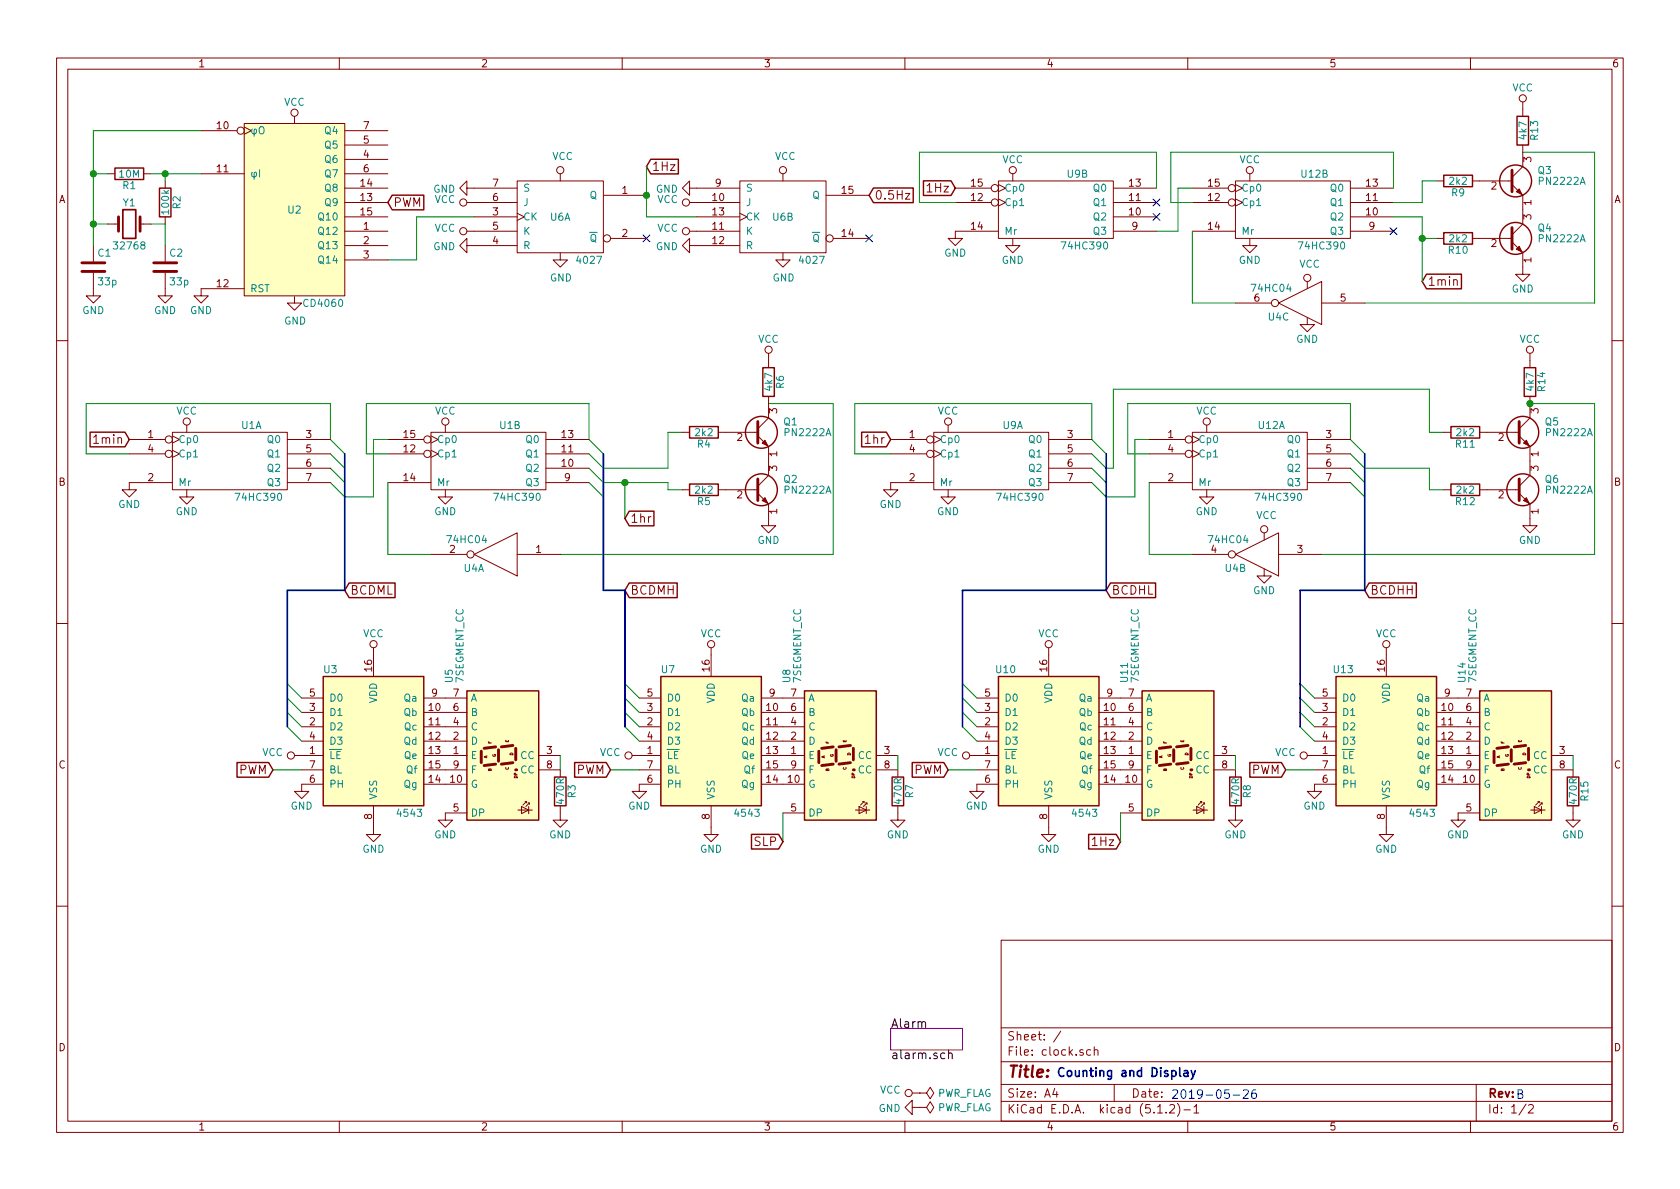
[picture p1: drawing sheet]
<svg xmlns="http://www.w3.org/2000/svg" width="297mm" height="210mm" viewBox="0 0 297 210" stroke-linecap="round" stroke-linejoin="round" font-family="sans-serif">
<g fill="none" stroke="#840000" stroke-width=".18">
<path d="M10 10.3h277v189.9h-277zM12 12.2h273v186.1h-273zM60 10.3v1.9M110 10.3v1.9M160 10.3v1.9M210 10.3v1.9M260 10.3v1.9M269.2 18v2.6M19 30.7h1.3M19 39.6h2M24.8 39.6h1.9M25.4 30.7h1.3"/>
<path d="M29.2 32v1.3M29.2 38.3v1.3M168.9 35.8h6.4M168.9 33.3h6.4M176.5 32h20.3v10.2h-20.3zM176.5 35.2l1.3 .6-1.3 .6M176.5 32.6l1.3 .7-1.3 .6M196.8 38.3h7.7M196.8 35.8h7.7M196.8 33.3h7.7M210.8 35.8h6.4M210.8 33.3h6.4"/>
<path d="M218.4 32h20.4v10.2h-20.4zM218.4 35.2l1.3 .6-1.3 .6M218.4 32.6l1.3 .7-1.3 .6M238.8 38.3h7.6M238.8 35.8h7.6M238.8 33.3h7.6M254 32h1.3M260.3 32h7M267.3 32.6l1.9 1.9v5.1l-1.9 1.9M268.6 33.9l.5 .5M269.2 25.6v3.9l-1.9 1.9M16.5 48.3v4h1.3l-1.3 1.3-1.3-1.3h1.3"/>
<path d="M16.5 43.4v2.8M29.2 48.3v4h1.3l-1.3 1.3-1.3-1.3h1.3M29.2 43.4v2.8M35.6 51v1.3h1.2l-1.2 1.3-1.3-1.3h1.3M176.5 40.9h-7.6v1.3h1.3l-1.3 1.2-1.3-1.2h1.3M196.8 40.9h7.7M210.8 40.9h7.6M218.4 53.6h6.4M226.1 53.6l7.6-3.8v7.6zM233.7 53.6h7.6M238.8 40.9h7.6M254 42.2h1.3"/>
<path d="M257 49.6l.2-.2 .4 .1 .1 1M260.3 42.2h7M267.3 42.8l1.9 1.9v3.8h1.3l-1.3 1.3-1.2-1.3h1.2M268.6 44.1l.5 .5M10 60.2h2M22.9 77.7h6.3M30.5 76.4h20.3v10.2h-20.3zM30.5 77.1l1.2 .6-1.2 .7M30.5 79.6l1.2 .7-1.2 .6M50.8 77.7h7.6M68.6 77.7h6.3M76.2 76.4h20.3v10.2h-20.3z"/>
<path d="M76.2 79.6l1.3 .7-1.3 .6M76.2 77.1l1.3 .6-1.3 .7M96.5 77.7h7.6M120.6 76.4h1.3M127 76.4h7M134 77.1l1.9 1.9v5.1l-1.9 1.9M135.3 78.4l.5 .5M135.9 62.5v2.5M135.9 70.1v3.8l-1.9 1.9M157.5 77.7h6.3M165.1 76.4h20.3v10.2h-20.3zM165.1 77.1l1.3 .6-1.3 .7"/>
<path d="M165.1 79.6l1.3 .7-1.3 .6M185.4 77.7h7.6M203.2 77.7h6.3M210.8 76.4h20.3v10.2h-20.3zM210.8 77.1l1.3 .6-1.3 .7M210.8 79.6l1.3 .7-1.3 .6M231.1 77.7h7.7M255.3 76.4h1.2M261.6 76.4h7M268.6 77.1l1.9 1.9v5.1l-1.9 1.9M269.9 78.4l.5 .5M270.5 62.5v2.5"/>
<path d="M270.5 70.1v3.8l-1.9 1.9M285 60.2h2M22.9 80.3h6.3M30.5 85.3h-7.6v1.3h1.2l-1.2 1.3-1.3-1.3h1.3M50.8 82.8h7.6M50.8 80.3h7.6M50.8 85.3h7.6M68.6 80.3h6.3M68.6 85.3h7.6M76.2 98h6.3M83.8 98l7.6-3.8v7.6zM91.4 98h7.7"/>
<path d="M96.5 82.8h7.6M96.5 80.3h7.6M96.5 85.3h7.6M120.6 86.6h1.3M127 86.6h7M134 87.2l1.9 1.9v3.9h1.3l-1.3 1.2-1.3-1.2h1.3M135.3 88.5l.5 .5M157.5 80.3h6.3M165.1 85.3h-7.6v1.3h1.2l-1.2 1.3-1.3-1.3h1.3M185.4 82.8h7.6M185.4 80.3h7.6M185.4 85.3h7.6"/>
<path d="M203.2 80.3h6.3M203.2 85.3h7.6M210.8 98h6.4M218.4 98l7.7-3.8v7.6zM226.1 98h7.6M231.1 82.8h7.7M231.1 80.3h7.7M231.1 85.3h7.7M255.3 86.6h1.2M261.6 86.6h7M268.6 87.2l1.9 1.9v3.9h1.3l-1.3 1.2-1.3-1.2h1.3M269.9 88.5l.5 .5"/>
<path d="M10 110.3h2M66 114.5v1.3M285 110.3h2M66 146.3v1.3h1.3l-1.3 1.2-1.2-1.2h1.2M10 160.2h2M177 166.3h108v32h-108zM285 160.2h2M60 198.3v1.9M110 198.3v1.9M160 198.3v1.9M177 194.8h108M177 191.8h108"/>
<path d="M177 187.8h108M177 181.8h108M186.5 192.5l-.4 1h1M186.8 193v1M187.6 182.3l-1.3 2M192.8 185.7l-.4-.1-.3 .3 .1 .6 .2 .1 .4-.1M193.5 185.7a.37 .37 0 0 1 .6 .1v.8M193.5 185.1v1.5M197 191.8v3M204.7 196.8h.8M206.2 196.7v.1M206.8 195.5l.2-.2h.4l.2 .2 .1 .3-.1 .2-.8 .8h.9"/>
<path d="M208.2 195.1a1.71 1.71 0 0 1 0 2.3M209.3 196.3h1.2M210 198.3v1.9M211.1 195.8l.4-.5v1.5M211.1 196.8h.9M260 198.3v1.9M261 191.8v6.5M269.8 195.2l-1.2 2M270.3 195.5l.2-.2h.3l.3 .5-.9 1h.9"/>
<circle cx="269.2" cy="17.4" r=".63"/>
<circle cx="175.9" cy="33.3" r=".63"/>
<circle cx="175.9" cy="35.8" r=".63"/>
<circle cx="217.8" cy="35.8" r=".63"/>
<circle cx="217.8" cy="33.3" r=".63"/>
<circle cx="225.4" cy="53.6" r=".63"/>
<circle cx="29.8" cy="77.7" r=".63"/>
<circle cx="75.6" cy="77.7" r=".63"/>
<circle cx="135.9" cy="61.8" r=".63"/>
<circle cx="164.5" cy="77.7" r=".63"/>
<circle cx="210.2" cy="77.7" r=".63"/>
<circle cx="270.5" cy="61.8" r=".63"/>
<circle cx="29.8" cy="80.3" r=".63"/>
<circle cx="75.6" cy="80.3" r=".63"/>
<circle cx="83.2" cy="98" r=".63"/>
<circle cx="164.5" cy="80.3" r=".63"/>
<circle cx="210.2" cy="80.3" r=".63"/>
<circle cx="217.8" cy="98" r=".63"/>
<circle cx="66" cy="113.9" r=".63"/>
</g>
<g fill="none" stroke="#840000" stroke-width=".25">
<path d="M20.3 29.7h5.1v2h-5.1zM28.2 33.3h2v5h-2zM115.1 28.2h4.8v2.6h-4.8l-.8-1.3zM163.3 32h4.8l.8 1.3-.8 1.3h-4.8zM255.3 31h5v2h-5zM268.2 20.6h2.1v5h-2.1zM252.2 48.5h6.2v2.6h-6.2l-.7-1.3zM255.3 41.1h5v2.1h-5zM15.9 76.4h6.2l.8 1.3-.8 1.3h-6.2zM121.9 75.4h5.1v2.1h-5.1zM134.9 65h2v5.1h-2zM152.3 76.4h4.4l.8 1.3-.8 1.3h-4.4z"/>
<path d="M256.5 75.4h5.1v2.1h-5.1zM269.5 65h2v5.1h-2zM111.3 90.4h4.3v2.6h-4.3l-.8-1.3zM121.9 85.6h5.1v2h-5.1zM256.5 85.6h5.1v2h-5.1zM82.5 122.2h12.7v22.8h-12.7z"/>
<circle cx="268" cy="32" r="2.82"/>
<circle cx="268" cy="42.2" r="2.82"/>
<circle cx="134.6" cy="76.4" r="2.82"/>
<circle cx="269.2" cy="76.4" r="2.82"/>
<circle cx="134.6" cy="86.6" r="2.82"/>
<circle cx="269.2" cy="86.6" r="2.82"/>
</g>
<g fill="none" stroke="#008400" stroke-width=".18">
<path d="M16.5 39.6h2.5M26.7 30.7h2.5v1.3M26.7 39.6h2.5v3.8M35.6 23.1h-19.1v7.6h2.5M73.7 38.3v7.7h-5.1M162.6 26.9v8.9h6.3M204.5 26.9v6.4M207 35.8h3.8M207 26.9h39.4v6.4M210.8 33.3h-2.5v7.6h-3.8M246.4 38.3h5.1v3.9h2.5M254 32h-2.5v3.8h-5.1"/>
<path d="M269.2 26.9h12.7v26.7h-40.6M210.8 40.9v12.7h7.6M68.6 77.7h-2.6v10.2h-5l-2.6-2.6M120.6 76.4h-2.5v6.4h-11.4l-2.6-2.5M135.9 71.4h11.4v26.6h-48.2M203.2 77.7h-2.5v10.2h-5.1l-2.6-2.6M255.3 76.4h-2.6v-7.6h-55.9v14h-1.2l-2.6-2.5M270.5 71.4h11.4v26.6h-48.2M22.9 80.3h-7.7v-8.9h43.2v6.3l2.6 2.6M58.4 82.8l2.6 2.5M58.4 80.3l2.6 2.5M68.6 80.3h-3.8v-8.9h39.3v6.3l2.6 2.6"/>
<path d="M68.6 85.3v12.7h7.6M104.1 82.8l2.6 2.5h3.8v6.4M104.1 85.3l2.6 2.6M118.1 85.3v1.3h2.5M157.5 80.3h-6.4v-8.9h41.9v6.3l2.6 2.6M193 82.8l2.6 2.5M203.2 85.3v12.7h7.6M203.2 80.3h-3.8v-8.9h39.4v6.3l2.5 2.6M238.8 80.3l2.5 2.5h11.4v3.8h2.6M238.8 85.3l2.5 2.6M238.8 82.8l2.5 2.5"/>
</g>
<path d="M21.7 37.1h2.3v5.1h-2.3z" fill="none" stroke="#840000" stroke-width=".3"/>
<g fill="none" stroke="#840000" stroke-width=".51">
<path d="M21 38.3v2.6M24.8 38.3v2.6M267.3 30.1v3.8M14.5 48h4M14.5 46.5h4M27.2 48h4M27.2 46.5h4M267.3 40.3v3.8M134 74.5v3.9M268.6 74.5v3.9M134 84.7v3.8M268.6 84.7v3.8"/>
<path d="M85.1 132.8v2.1M87.6 132.1l-2 .2M87.6 135.1l-2 .3M88.1 132.6v2M90.7 131.8l-2.1 .3M90.7 134.9l-2.1 .2M91.2 132.3v2.1"/>
</g>
<g fill="#008400" stroke="#008400" stroke-width=".25">
<circle cx="16.5" cy="30.7" r=".51"/>
<circle cx="16.5" cy="39.6" r=".51"/>
<circle cx="29.2" cy="30.7" r=".51"/>
<circle cx="251.5" cy="42.2" r=".51"/>
<circle cx="110.5" cy="85.3" r=".51"/>
</g>
<path d="M209.4 189.4h.6v.9M210 189.7l-.5 .1a.3 .3 0 0 0-.2 .2 .3 .3 0 0 0 .2 .3h.5M210.6 189.3l.4 1M211.3 189.3l-.5 1.4-.2 .1" fill="none" stroke="#0000c2" stroke-width=".3"/>
<path d="M218 193.6h1.2M219.8 192.8l.6-.1 .2 .1 .1 .3-.9 1.1h.9M222 192.7a.59 .59 0 0 0-.7 .6l.1 .8a.48 .48 0 0 0 .7 0l.1-.5-.2-.3h-.4l-.3 .3" fill="none" stroke="#0000c2" stroke-width=".18"/>
<g fill="#840000" stroke="#840000" stroke-width=".18">
<path d="M268.1 33.9l.5-.5 .5 1z"/>
<path d="M268.1 44.1l.5-.5 .5 1z"/>
<path d="M134.7 88.5l.6-.5 .5 1z"/>
<path d="M134.7 78.4l.6-.6 .5 1.1z"/>
<path d="M269.4 88.5l.5-.5 .5 1z"/>
<path d="M269.4 78.4l.5-.6 .5 1.1z"/>
</g>
<path d="M203.9 35.2l1.2 1.2M203.9 37.7l1.2 1.3M205.1 35.2l-1.2 1.2M205.1 37.7l-1.2 1.3M113.7 41.5l1.2 1.3M114.9 41.5l-1.2 1.3M245.8 40.3l1.2 1.2M247 40.3l-1.2 1.2" fill="none" stroke="#000084" stroke-width=".18"/>
<path d="M82.5 122.2h12.7v22.8h-12.7z" fill="#ffffc2" stroke="#ffffc2" stroke-width=".18"/>
<circle cx="91.2" cy="136.1" r=".25" fill="#840000"/>
<g fill="none" stroke="#840000" stroke-width=".18">
<path d="M125.7 114.5v5.1M53.3 138.7v1.2h1.3l-1.3 1.3-1.2-1.3h1.2M78.7 133.6h3.8M78.7 138.7h3.8M78.7 131.1h3.8M78.7 128.5h3.8M78.7 126h3.8M78.7 123.4h3.8M78.7 136.1h3.8M95.2 133.6h3.9M95.2 136.1h3.9v1.3M113 133.6h3.8"/>
<path d="M113 138.7h3.8M113 131.1h3.8M113 128.5h3.8M113 126h3.8M113 123.4h3.8M113 136.1h3.8M134.6 133.6h3.8M134.6 138.7h3.8M134.6 131.1h3.8M134.6 128.5h3.8M134.6 126h3.8M134.6 123.4h3.8"/>
<path d="M134.6 136.1h3.8M78.7 143.8h3.8M91.6 143.3h2.5M92.2 142.6l1.3 .7-1.3 .6zM92.8 141.7h.3v.3M93.1 141.7l-.6 .7M93.3 142h.3v.2M93.5 142.6v1.3M93.6 142l-.6 .6M99.1 142.5v2.5h1.2l-1.2 1.3-1.3-1.3h1.3M125.7 142.5v5.1h1.3l-1.3 1.2-1.2-1.2h1.2"/>
<circle cx="125.7" cy="113.9" r=".63"/>
</g>
<path d="M69.3 34.5h5.6v2.6h-5.6l-.7-1.3zM116.8 119.6h17.8v22.9h-17.8zM41.9 134.8h5.6l.8 1.3-.8 1.3h-5.6zM98 137.4h2.1v5.1h-2.1zM142.2 122.2h12.7v22.8h-12.7z" fill="none" stroke="#840000" stroke-width=".25"/>
<path d="M48.3 136.1h5M99.1 133.6v2.5" fill="none" stroke="#008400" stroke-width=".18"/>
<g fill="#ffffc2" stroke="#ffffc2" stroke-width=".18">
<path d="M116.8 119.6h17.8v22.9h-17.8z"/>
<path d="M142.2 122.2h12.7v22.8h-12.7z"/>
</g>
<path d="M144.8 132.8v2.1M147.3 132.1l-2 .2M147.3 135.1l-2 .3M147.8 132.6v2M150.4 131.8l-2.1 .3M150.4 134.9l-2.1 .2M150.9 132.3v2.1" fill="none" stroke="#840000" stroke-width=".51"/>
<circle cx="150.9" cy="136.1" r=".25" fill="#840000"/>
<g fill="none" stroke="#840000" stroke-width=".18">
<path d="M185.4 114.5v5.1M113 138.7v1.2h1.3l-1.3 1.3-1.2-1.3h1.2M138.4 133.6h3.8M138.4 138.7h3.8M138.4 131.1h3.8M138.4 128.5h3.8M138.4 126h3.8M138.4 123.4h3.8M138.4 136.1h3.8M154.9 133.6h3.8M154.9 136.1h3.8v1.3M172.7 133.6h3.8"/>
<path d="M172.7 138.7h3.8M172.7 131.1h3.8M172.7 128.5h3.8M172.7 126h3.8M172.7 123.4h3.8M172.7 136.1h3.8M194.3 133.6h3.8M194.3 138.7h3.8M194.3 131.1h3.8M194.3 128.5h3.8M194.3 126h3.8M194.3 123.4h3.8"/>
<path d="M194.3 136.1h3.8M138.4 143.8h3.8M151.3 143.3h2.5M151.9 142.6l1.3 .7-1.3 .6zM152.5 141.7h.3v.3M152.8 141.7l-.7 .7M153 142h.3v.2M153.2 142.6v1.3M153.3 142l-.6 .6M158.7 142.5v2.5h1.3l-1.3 1.3-1.2-1.3h1.2M185.4 142.5v5.1h1.3l-1.3 1.2-1.3-1.2h1.3"/>
<circle cx="185.4" cy="113.9" r=".63"/>
</g>
<path d="M176.5 119.6h17.8v22.9h-17.8zM101.6 134.8h5.6l.7 1.3-.7 1.3h-5.6zM157.7 137.4h2.1v5.1h-2.1zM201.9 122.2h12.7v22.8h-12.7z" fill="none" stroke="#840000" stroke-width=".25"/>
<path d="M107.9 136.1h5.1M158.7 133.6v2.5" fill="none" stroke="#008400" stroke-width=".18"/>
<g fill="#ffffc2" stroke="#ffffc2" stroke-width=".18">
<path d="M176.5 119.6h17.8v22.9h-17.8z"/>
<path d="M201.9 122.2h12.7v22.8h-12.7z"/>
</g>
<path d="M204.5 132.8v2.1M207 132.1l-2 .2M207 135.1l-2 .3M207.5 132.6v2M210.1 131.8l-2.1 .3M210.1 134.9l-2.1 .2M210.6 132.3v2.1" fill="none" stroke="#840000" stroke-width=".51"/>
<circle cx="210.6" cy="136.1" r=".25" fill="#840000"/>
<g fill="none" stroke="#840000" stroke-width=".18">
<path d="M245.1 114.5v5.1M172.7 138.7v1.2h1.3l-1.3 1.3-1.3-1.3h1.3M198.1 133.6h3.8M198.1 138.7h3.8M198.1 131.1h3.8M198.1 128.5h3.8M198.1 126h3.8M198.1 123.4h3.8M198.1 136.1h3.8M214.6 133.6h3.8M214.6 136.1h3.8v1.3M232.4 133.6h3.8"/>
<path d="M232.4 138.7h3.8M232.4 131.1h3.8M232.4 128.5h3.8M232.4 126h3.8M232.4 123.4h3.8M232.4 136.1h3.8M254 133.6h3.8M254 138.7h3.8M254 131.1h3.8M254 128.5h3.8M254 126h3.8M254 123.4h3.8"/>
<path d="M254 136.1h3.8M198.1 143.8h3.8M210.9 143.3h2.6M211.6 142.6l1.3 .7-1.3 .6zM212.2 141.7h.3v.3M212.5 141.7l-.7 .7M212.7 142h.3v.2M212.9 142.6v1.3M213 142l-.7 .6M218.4 142.5v2.5h1.3l-1.3 1.3-1.2-1.3h1.2M245.1 142.5v5.1h1.3l-1.3 1.2-1.3-1.2h1.3"/>
<circle cx="245.1" cy="113.9" r=".63"/>
</g>
<path d="M236.2 119.6h17.8v22.9h-17.8zM161.3 134.8h5.6l.7 1.3-.7 1.3h-5.6zM217.4 137.4h2.1v5.1h-2.1zM261.6 122.2h12.7v22.8h-12.7z" fill="none" stroke="#840000" stroke-width=".25"/>
<path d="M167.6 136.1h5.1M218.4 133.6v2.5" fill="none" stroke="#008400" stroke-width=".18"/>
<g fill="#ffffc2" stroke="#ffffc2" stroke-width=".18">
<path d="M236.2 119.6h17.8v22.9h-17.8z"/>
<path d="M261.6 122.2h12.7v22.8h-12.7z"/>
</g>
<path d="M264.2 132.8v2.1M266.7 132.1l-2 .2M266.7 135.1l-2 .3M267.2 132.6v2M269.7 131.8l-2 .3M269.7 134.9l-2 .2M270.3 132.3v2.1" fill="none" stroke="#840000" stroke-width=".51"/>
<circle cx="270.3" cy="136.1" r=".25" fill="#840000"/>
<g fill="none" stroke="#840000" stroke-width=".18">
<path d="M35.6 23.1h6.3M35.6 30.7h7.6M43.2 21.8h17.8v30.5h-17.8zM43.2 22.5l1.2 .6-1.2 .6M52.1 20.6v1.2M61 23.1h7.6M61 30.7h7.6M61 35.8h7.6M61 33.3h7.6M61 38.3h7.6M61 28.2h7.6M61 25.6h7.6"/>
<path d="M82.5 33.3v-1.3l-1.2 1.3 1.2 1.2v-1.2h8.9M82.5 35.8h8.9M83.8 38.3h7.6M91.4 32h15.3v12.7h-15.3zM91.4 37.7l1.3 .6-1.3 .7M99.1 30.7v1.3M106.7 34.5h7.6M121.9 33.3v-1.3l-1.3 1.3 1.3 1.2v-1.2h8.9M121.9 35.8h8.9M123.2 38.3h7.6M130.8 32h15.2v12.7h-15.2zM130.8 37.7l1.3 .6-1.3 .7"/>
<path d="M138.4 30.7v1.3M146 34.5h7.7M160.1 34.2h.8l-.8 1h.8M179.1 30.7v1.3M221 30.7v1.3M35.6 51h7.6M52.1 52.3v1.3h1.2l-1.2 1.3-1.3-1.3h1.3M61 40.9h7.6M61 43.4h7.6M61 46h7.6M82.5 43.4v-1.2l-1.2 1.2 1.2 1.3v-1.3h8.9M82.5 40.9h8.9"/>
<path d="M99.1 44.7v1.3h1.2l-1.2 1.2-1.3-1.2h1.3M107.9 42.2h6.4M121.9 43.4v-1.2l-1.3 1.2 1.3 1.3v-1.3h8.9M121.9 40.9h8.9M138.4 44.7v1.3h1.3l-1.3 1.2-1.2-1.2h1.2M147.3 42.2h6.4M179.1 42.2v1.2h1.2l-1.2 1.3-1.3-1.3h1.3M221 42.2v1.2h1.2l-1.2 1.3-1.3-1.3h1.3M231.1 56.1v1.3h1.3l-1.3 1.3-1.2-1.3h1.2M231.1 49.8v1.2M33 75.2v1.2M78.7 75.2v1.2"/>
<path d="M167.6 75.2v1.2M213.4 75.2v1.2M33 86.6v1.3h1.3l-1.3 1.2-1.3-1.2h1.3M78.7 86.6v1.3h1.3l-1.3 1.2-1.2-1.2h1.2M167.6 86.6v1.3h1.3l-1.3 1.2-1.2-1.2h1.2M213.4 86.6v1.3h1.2l-1.2 1.2-1.3-1.2h1.3M223.5 94.2v1.3M66 115.8v3.8M223.5 100.6v1.2h1.3l-1.3 1.3-1.3-1.3h1.3M52.1 133.6h5M53.3 138.7h3.8M53.3 131.1h3.8"/>
<path d="M53.3 128.5h3.8M53.3 126h3.8M53.3 123.4h3.8M53.3 136.1h3.8M74.9 133.6h3.8M74.9 138.7h3.8M74.9 131.1h3.8M74.9 128.5h3.8M74.9 126h3.8M74.9 123.4h3.8M74.9 136.1h3.8M111.8 133.6h1.2"/>
<path d="M171.4 133.6h1.3M231.1 133.6h1.3M232.4 138.7v1.2h1.3l-1.3 1.3-1.3-1.3h1.3M257.8 133.6h3.8M257.8 138.7h3.8M257.8 131.1h3.8M257.8 128.5h3.8M257.8 126h3.8M257.8 123.4h3.8M257.8 136.1h3.8M274.3 133.6h3.8M274.3 136.1h3.8v1.3"/>
<path d="M66 142.5v3.8M78.7 143.8v1.2h1.3l-1.3 1.3-1.2-1.3h1.2M261.6 143.8h-3.8v1.2h1.3l-1.3 1.3-1.3-1.3h1.3M270.6 143.3h2.6M271.3 142.6l1.2 .7-1.2 .6zM271.9 141.7h.3v.3M272.2 141.7l-.7 .7M272.4 142h.3v.2M272.5 142.6v1.3M272.7 142l-.7 .6M278.1 142.5v2.5h1.3l-1.3 1.3-1.2-1.3h1.2M161.3 195.8v-1.2l-1.3 1.2 1.3 1.3v-1.3h1.3"/>
<path d="M161.3 193.3h1.3M162.6 193.3h1.2l.7-1 .6 1-.6 1-.7-1M162.6 193.3h.1M162.6 195.8h1.2l.7-1 .6 1-.6 1-.7-1M162.6 195.8h.1"/>
<circle cx="52.1" cy="19.9" r=".63"/>
<circle cx="42.5" cy="23.1" r=".63"/>
<circle cx="81.9" cy="35.8" r=".63"/>
<circle cx="99.1" cy="30.1" r=".63"/>
<circle cx="121.3" cy="35.8" r=".63"/>
<circle cx="138.4" cy="30.1" r=".63"/>
<circle cx="179.1" cy="30.1" r=".63"/>
<circle cx="221" cy="30.1" r=".63"/>
<circle cx="81.9" cy="40.9" r=".63"/>
<circle cx="107.3" cy="42.2" r=".63"/>
<circle cx="121.3" cy="40.9" r=".63"/>
<circle cx="146.7" cy="42.2" r=".63"/>
<circle cx="231.1" cy="49.1" r=".63"/>
<circle cx="33" cy="74.5" r=".63"/>
<circle cx="78.7" cy="74.5" r=".63"/>
<circle cx="167.6" cy="74.5" r=".63"/>
<circle cx="213.4" cy="74.5" r=".63"/>
<circle cx="223.5" cy="93.6" r=".63"/>
<circle cx="51.4" cy="133.6" r=".63"/>
<circle cx="111.1" cy="133.6" r=".63"/>
<circle cx="170.8" cy="133.6" r=".63"/>
<circle cx="230.5" cy="133.6" r=".63"/>
<circle cx="160.7" cy="193.3" r=".63"/>
</g>
<path d="M154.4 33.2h7.1v2.6h-7.1l-.7-1.3zM57.1 119.6h17.8v22.9h-17.8zM61.7 103.1h8.1v2.6h-8.1l-.7-1.3zM111.3 103.1h8.4v2.6h-8.4l-.8-1.3zM196.3 103.1h8v2.6h-8l-.7-1.3zM242.1 103.1h8.3v2.6h-8.3l-.8-1.3zM221 134.8h5.6l.7 1.3-.7 1.3h-5.6zM277.1 137.4h2v5.1h-2zM132.9 147.5h4.8l.7 1.3-.7 1.3h-4.8zM192.5 147.5h4.9l.7 1.3-.7 1.3h-4.9z" fill="none" stroke="#840000" stroke-width=".25"/>
<g fill="none" stroke="#008400" stroke-width=".18">
<path d="M16.5 30.7v12.7M29.2 30.7h6.4M73.7 38.3h10.1M114.3 29.5v8.8h8.9M162.6 26.9h41.9M207 26.9v8.9M251.5 42.2v7.6M110.5 85.3h7.6M50.8 128.5l2.5 2.6M50.8 126l2.5 2.5M50.8 123.4l2.5 2.6M50.8 120.9l2.5 2.5"/>
<path d="M110.5 128.5l2.5 2.6M110.5 126l2.5 2.5M110.5 123.4l2.5 2.6M110.5 120.9l2.5 2.5M170.2 128.5l2.5 2.6M170.2 126l2.5 2.5M170.2 123.4l2.5 2.6M170.2 120.9l2.5 2.5M227.3 136.1h5.1M229.9 128.5l2.5 2.6M229.9 126l2.5 2.5M229.9 123.4l2.5 2.6"/>
<path d="M229.9 120.9l2.5 2.5M278.1 133.6v2.5M138.4 143.8v5M198.1 143.8v5"/>
</g>
<g fill="#ffffc2" stroke="#ffffc2" stroke-width=".18">
<path d="M57.1 119.6h17.8v22.9h-17.8z"/>
<path d="M43.2 21.8h17.8v30.5h-17.8z"/>
</g>
<path d="M61 80.3v24.1h-10.2v24.1M106.7 80.3v24.1h3.8v24.1M195.6 80.3v24.1h-25.4v24.1M241.3 80.3v24.1h-11.4v24.1" fill="none" stroke="#000084" stroke-width=".3"/>
<path d="M157.5 181.9h12.7v3.8h-12.7z" fill="none" stroke="#840084" stroke-width=".18"/>
<path d="M163 180.9l.2-.2h.4l.1 1M167.7 186.3l.2-.1 .4 .1 .1 .9M167.7 185.7v1.5" fill="none" stroke="#000" stroke-width=".18"/>
<path d="M44.6 30.4l-.1 .6a.43 .43 0 0 0 .4 .3 .43 .43 0 0 0 .4-.3v-.5h-.3l-.1 1.2M45.9 22.6l.2-.2a.45 .45 0 0 1 .6 .4v.4l-.2 .4h-.5a.92 .92 0 0 1-.1-1zM45.9 30v1.3" fill="none" stroke="#008484" stroke-width=".18"/>
<path d="M153.1 41.5l1.2 1.3M154.3 41.5l-1.2 1.3" fill="none" stroke="#000084" stroke-width=".18"/>
<g fill="#008400" stroke="#008400" stroke-width=".25">
<circle cx="114.3" cy="34.5" r=".51"/>
<circle cx="270.5" cy="71.4" r=".51"/>
</g>
<text font-size="2.8" fill="#840000" x="178" y="190.5">Title:</text>
<g font-size="2.1" fill="#840000">
<text x="115.2" y="30.2">1Hz</text>
<text x="154.6" y="35.3">0.5Hz</text>
<text x="164.2" y="34">1Hz</text>
<text x="69.5" y="36.6">PWM</text>
<text x="252.4" y="50.5">1min</text>
<text x="17" y="78.5">1min</text>
<text x="153.3" y="78.5">1hr</text>
<text x="111.4" y="92.5">1hr</text>
<text x="61.9" y="105.2">BCDML</text>
<text x="111.4" y="105.2">BCDMH</text>
<text x="196.5" y="105.2">BCDHL</text>
<text x="242.2" y="105.2">BCDHH</text>
<text x="42.2" y="136.9">PWM</text>
<text x="101.9" y="136.9">PWM</text>
<text x="161.5" y="136.9">PWM</text>
<text x="221.2" y="136.9">PWM</text>
<text x="133.4" y="149.6">SLP</text>
<text x="193.4" y="149.6">1Hz</text>
<text x="178" y="184">Sheet: /</text>
<text x="178" y="186.7">File: clock.sch</text>
<text x="178" y="196.9">KiCad E.D.A. kicad (5.1.2)-1</text>
<text x="178" y="194.1">Size: A4</text>
<text x="200" y="194.1">Date:</text>
<text x="263" y="196.9">Id: 1/2</text>
</g>
<g font-size="2.1">
<text x="157.5" y="181.8">Alarm</text>
<text x="157.5" y="187.3">alarm.sch</text>
</g>
<g font-size="2.1" fill="#0000c2">
<text x="186.7" y="190.4">Counting and Display</text>
<text x="207" y="194.3">2019-05-26</text>
<text x="263" y="194.1">Rev: B</text>
</g>
<g font-size="1.8" fill="#840000">
<text x="35" y="11.9">1</text>
<text x="85" y="11.9">2</text>
<text x="135" y="11.9">3</text>
<text x="185" y="11.9">4</text>
<text x="235" y="11.9">5</text>
<text x="285" y="11.9">6</text>
<text x="38.4" y="22.9">10</text>
<text x="64.3" y="22.9">7</text>
<text x="64.3" y="27.9">4</text>
<text x="64.3" y="25.4">5</text>
<text x="270.8" y="28.7" transform="rotate(-90 270.8 28.7)">3</text>
<text x="10.4" y="35.9">A</text>
<text x="38.4" y="30.5">11</text>
<text x="63.8" y="35.6">13</text>
<text x="63.8" y="33">14</text>
<text x="64.3" y="30.5">6</text>
<text x="87.1" y="35.6">6</text>
<text x="87.1" y="33">7</text>
<text x="110" y="34.3">1</text>
<text x="126" y="35.6">10</text>
<text x="126.5" y="33">9</text>
<text x="148.9" y="34.3">15</text>
<text x="171.8" y="35.6">12</text>
<text x="171.8" y="33">15</text>
<text x="199.7" y="35.6">11</text>
<text x="199.7" y="33">13</text>
<text x="213.7" y="35.6">12</text>
<text x="213.7" y="33">15</text>
<text x="241.6" y="35.6">11</text>
<text x="241.6" y="33">13</text>
<text x="263.7" y="33.5">2</text>
<text x="285.4" y="35.9">A</text>
<text x="63.8" y="38.1">15</text>
<text x="64.3" y="40.6">1</text>
<text x="87.1" y="38.1">3</text>
<text x="87.1" y="40.6">5</text>
<text x="110" y="41.9">2</text>
<text x="126" y="40.6">11</text>
<text x="126" y="38.1">13</text>
<text x="148.9" y="41.9">14</text>
<text x="171.8" y="40.6">14</text>
<text x="199.7" y="38.1">10</text>
<text x="200.2" y="40.6">9</text>
<text x="213.7" y="40.6">14</text>
<text x="241.6" y="38.1">10</text>
<text x="242.1" y="40.6">9</text>
<text x="270.8" y="38.8" transform="rotate(-90 270.8 38.8)">3</text>
<text x="270.8" y="36.3" transform="rotate(-90 270.8 36.3)">1</text>
<text x="64.3" y="43.2">2</text>
<text x="64.3" y="45.7">3</text>
<text x="87.1" y="43.2">4</text>
<text x="126" y="43.2">12</text>
<text x="263.7" y="43.7">2</text>
<text x="270.8" y="46.5" transform="rotate(-90 270.8 46.5)">1</text>
<text x="38.4" y="50.8">12</text>
<text x="221.8" y="53.3">6</text>
<text x="237" y="53.3">5</text>
<text x="26.2" y="77.5">1</text>
<text x="54.1" y="77.5">3</text>
<text x="71.4" y="77.5">15</text>
<text x="99.4" y="77.5">13</text>
<text x="130.3" y="78">2</text>
<text x="137.4" y="73.1" transform="rotate(-90 137.4 73.1)">3</text>
<text x="160.8" y="77.5">1</text>
<text x="188.7" y="77.5">3</text>
<text x="206.5" y="77.5">1</text>
<text x="234.5" y="77.5">3</text>
<text x="264.9" y="78">2</text>
<text x="272" y="73.1" transform="rotate(-90 272 73.1)">3</text>
<text x="26.2" y="80">4</text>
<text x="54.1" y="80">5</text>
<text x="54.1" y="82.5">6</text>
<text x="71.4" y="80">12</text>
<text x="99.4" y="82.5">10</text>
<text x="99.4" y="80">11</text>
<text x="137.4" y="83.3" transform="rotate(-90 137.4 83.3)">3</text>
<text x="137.4" y="80.7" transform="rotate(-90 137.4 80.7)">1</text>
<text x="160.8" y="80">4</text>
<text x="188.7" y="80">5</text>
<text x="188.7" y="82.5">6</text>
<text x="206.5" y="80">4</text>
<text x="234.5" y="80">5</text>
<text x="234.5" y="82.5">6</text>
<text x="272" y="83.3" transform="rotate(-90 272 83.3)">3</text>
<text x="272" y="80.7" transform="rotate(-90 272 80.7)">1</text>
<text x="10.4" y="85.9">B</text>
<text x="26.2" y="85.1">2</text>
<text x="54.1" y="85.1">7</text>
<text x="71.4" y="85.1">14</text>
<text x="99.8" y="85.1">9</text>
<text x="130.3" y="88.1">2</text>
<text x="160.8" y="85.1">2</text>
<text x="188.7" y="85.1">7</text>
<text x="206.5" y="85.1">2</text>
<text x="234.5" y="85.1">7</text>
<text x="264.9" y="88.1">2</text>
<text x="285.4" y="85.9">B</text>
<text x="137.4" y="90.9" transform="rotate(-90 137.4 90.9)">1</text>
<text x="272" y="90.9" transform="rotate(-90 272 90.9)">1</text>
<text x="79.5" y="97.8">2</text>
<text x="94.8" y="97.8">1</text>
<text x="214.1" y="97.8">4</text>
<text x="229.4" y="97.8">3</text>
<text x="65.8" y="118.7" transform="rotate(-90 65.8 118.7)">16</text>
<text x="125.5" y="118.7" transform="rotate(-90 125.5 118.7)">16</text>
<text x="185.2" y="118.7" transform="rotate(-90 185.2 118.7)">16</text>
<text x="244.9" y="118.7" transform="rotate(-90 244.9 118.7)">16</text>
<text x="54.8" y="125.7">3</text>
<text x="54.8" y="123.2">5</text>
<text x="75.9" y="125.7">10</text>
<text x="76.4" y="123.2">9</text>
<text x="80.2" y="125.7">6</text>
<text x="80.2" y="123.2">7</text>
<text x="114.5" y="125.7">3</text>
<text x="114.5" y="123.2">5</text>
<text x="135.6" y="125.7">10</text>
<text x="136" y="123.2">9</text>
<text x="139.9" y="125.7">6</text>
<text x="139.9" y="123.2">7</text>
<text x="174.1" y="125.7">3</text>
<text x="174.1" y="123.2">5</text>
<text x="195.2" y="125.7">10</text>
<text x="195.7" y="123.2">9</text>
<text x="199.5" y="125.7">6</text>
<text x="199.5" y="123.2">7</text>
<text x="233.8" y="125.7">3</text>
<text x="233.8" y="123.2">5</text>
<text x="254.9" y="125.7">10</text>
<text x="255.4" y="123.2">9</text>
<text x="259.2" y="125.7">6</text>
<text x="259.2" y="123.2">7</text>
<text x="54.8" y="128.3">2</text>
<text x="54.8" y="130.8">4</text>
<text x="75.9" y="128.3">11</text>
<text x="75.9" y="130.8">12</text>
<text x="80.2" y="130.8">2</text>
<text x="80.2" y="128.3">4</text>
<text x="114.5" y="128.3">2</text>
<text x="114.5" y="130.8">4</text>
<text x="135.6" y="128.3">11</text>
<text x="135.6" y="130.8">12</text>
<text x="139.9" y="130.8">2</text>
<text x="139.9" y="128.3">4</text>
<text x="174.1" y="128.3">2</text>
<text x="174.1" y="130.8">4</text>
<text x="195.2" y="128.3">11</text>
<text x="195.2" y="130.8">12</text>
<text x="199.5" y="130.8">2</text>
<text x="199.5" y="128.3">4</text>
<text x="233.8" y="128.3">2</text>
<text x="233.8" y="130.8">4</text>
<text x="254.9" y="128.3">11</text>
<text x="254.9" y="130.8">12</text>
<text x="259.2" y="130.8">2</text>
<text x="259.2" y="128.3">4</text>
<text x="10.4" y="135.9">C</text>
<text x="54.8" y="133.3">1</text>
<text x="54.8" y="135.9">7</text>
<text x="75.9" y="133.3">13</text>
<text x="75.9" y="135.9">15</text>
<text x="80.2" y="133.3">1</text>
<text x="80.2" y="135.9">9</text>
<text x="96.7" y="133.3">3</text>
<text x="96.7" y="135.9">8</text>
<text x="114.5" y="133.3">1</text>
<text x="114.5" y="135.9">7</text>
<text x="135.6" y="133.3">13</text>
<text x="135.6" y="135.9">15</text>
<text x="139.9" y="133.3">1</text>
<text x="139.9" y="135.9">9</text>
<text x="156.4" y="133.3">3</text>
<text x="156.4" y="135.9">8</text>
<text x="174.1" y="133.3">1</text>
<text x="174.1" y="135.9">7</text>
<text x="195.2" y="133.3">13</text>
<text x="195.2" y="135.9">15</text>
<text x="199.5" y="133.3">1</text>
<text x="199.5" y="135.9">9</text>
<text x="216.1" y="133.3">3</text>
<text x="216.1" y="135.9">8</text>
<text x="233.8" y="133.3">1</text>
<text x="233.8" y="135.9">7</text>
<text x="254.9" y="133.3">13</text>
<text x="254.9" y="135.9">15</text>
<text x="259.2" y="133.3">1</text>
<text x="259.2" y="135.9">9</text>
<text x="275.7" y="133.3">3</text>
<text x="275.7" y="135.9">8</text>
<text x="285.4" y="135.9">C</text>
<text x="54.8" y="138.4">6</text>
<text x="75.9" y="138.4">14</text>
<text x="79.7" y="138.4">10</text>
<text x="80.2" y="143.5">5</text>
<text x="114.5" y="138.4">6</text>
<text x="135.6" y="138.4">14</text>
<text x="139.4" y="138.4">10</text>
<text x="139.9" y="143.5">5</text>
<text x="174.1" y="138.4">6</text>
<text x="195.2" y="138.4">14</text>
<text x="199.1" y="138.4">10</text>
<text x="199.5" y="143.5">5</text>
<text x="233.8" y="138.4">6</text>
<text x="254.9" y="138.4">14</text>
<text x="258.7" y="138.4">10</text>
<text x="259.2" y="143.5">5</text>
<text x="65.8" y="144.9" transform="rotate(-90 65.8 144.9)">8</text>
<text x="125.5" y="144.9" transform="rotate(-90 125.5 144.9)">8</text>
<text x="185.2" y="144.9" transform="rotate(-90 185.2 144.9)">8</text>
<text x="244.9" y="144.9" transform="rotate(-90 244.9 144.9)">8</text>
<text x="10.4" y="185.9">D</text>
<text x="285.4" y="185.9">D</text>
<text x="35" y="199.9">1</text>
<text x="85" y="199.9">2</text>
<text x="135" y="199.9">3</text>
<text x="185" y="199.9">4</text>
<text x="235" y="199.9">5</text>
<text x="285" y="199.9">6</text>
</g>
<g font-size="1.8" fill="#008484">
<text x="267.4" y="16.2">VCC</text>
<text x="44.2" y="23.7">O</text>
<text x="50.2" y="18.7">VCC</text>
<text x="57.6" y="23.7">Q4</text>
<text x="57.6" y="28.8">Q6</text>
<text x="57.6" y="26.3">Q5</text>
<text x="97.6" y="28.3">VCC</text>
<text x="137" y="28.3">VCC</text>
<text x="177.2" y="28.9">VCC</text>
<text x="219.1" y="28.9">VCC</text>
<text x="269.9" y="24.6" transform="rotate(-90 269.9 24.6)">4k7</text>
<text x="272" y="24.7" transform="rotate(-90 272 24.7)">R13</text>
<text x="21.2" y="31.4">10M</text>
<text x="21.7" y="33.4">R1</text>
<text x="57.6" y="33.9">Q8</text>
<text x="57.6" y="31.4">Q7</text>
<text x="76.6" y="34.1">GND</text>
<text x="76.8" y="35.9">VCC</text>
<text x="92.5" y="33.9">S</text>
<text x="104.3" y="35.2">Q</text>
<text x="116" y="34.1">GND</text>
<text x="116.2" y="35.9">VCC</text>
<text x="131.8" y="33.9">S</text>
<text x="143.7" y="35.2">Q</text>
<text x="177.5" y="33.9">Cp0</text>
<text x="188.7" y="31.4">U9B</text>
<text x="193.5" y="33.9">Q0</text>
<text x="219.5" y="33.9">Cp0</text>
<text x="230.1" y="31.4">U12B</text>
<text x="235.4" y="33.9">Q0</text>
<text x="256.3" y="32.7">2k2</text>
<text x="256.7" y="34.7">R9</text>
<text x="272" y="30.8">Q3</text>
<text x="272.3" y="32.7">PN2222A</text>
<text x="21.8" y="36.5">Y1</text>
<text x="29.9" y="37.7" transform="rotate(-90 29.9 37.7)">100k</text>
<text x="31.9" y="36.9" transform="rotate(-90 31.9 36.9)">R2</text>
<text x="51" y="37.8">U2</text>
<text x="56.6" y="41.5">Q12</text>
<text x="56.6" y="39">Q10</text>
<text x="57.6" y="36.4">Q9</text>
<text x="76.8" y="41">VCC</text>
<text x="92.5" y="39">CK</text>
<text x="92.5" y="41.5">K</text>
<text x="92.5" y="36.4">J</text>
<text x="97.3" y="39">U6A</text>
<text x="116.2" y="41">VCC</text>
<text x="131.8" y="36.4">J</text>
<text x="131.8" y="41.5">K</text>
<text x="131.8" y="39">CK</text>
<text x="136.7" y="39">U6B</text>
<text x="177.5" y="36.4">Cp1</text>
<text x="177.5" y="41.5">Mr</text>
<text x="193.5" y="39">Q2</text>
<text x="193.5" y="36.4">Q1</text>
<text x="193.5" y="41.5">Q3</text>
<text x="219.5" y="36.4">Cp1</text>
<text x="219.5" y="41.5">Mr</text>
<text x="235.4" y="39">Q2</text>
<text x="235.4" y="36.4">Q1</text>
<text x="235.4" y="41.5">Q3</text>
<text x="272" y="40.9">Q4</text>
<text x="17.3" y="45.4">C1</text>
<text x="20.4" y="44.1">32768</text>
<text x="30" y="45.4">C2</text>
<text x="56.6" y="44.1">Q13</text>
<text x="56.6" y="46.6">Q14</text>
<text x="76.6" y="44.2">GND</text>
<text x="92.5" y="44.1">R</text>
<text x="102.2" y="46.7">4027</text>
<text x="104.3" y="42.8">Q</text>
<text x="116" y="44.2">GND</text>
<text x="131.8" y="44.1">R</text>
<text x="141.6" y="46.7">4027</text>
<text x="143.7" y="42.8">Q</text>
<text x="167" y="45.4">GND</text>
<text x="177.1" y="46.7">GND</text>
<text x="188" y="44.1">74HC390</text>
<text x="219" y="46.7">GND</text>
<text x="229.7" y="47.3">VCC</text>
<text x="229.9" y="44.1">74HC390</text>
<text x="256.2" y="44.9">R10</text>
<text x="256.3" y="42.8">2k2</text>
<text x="272.3" y="42.8">PN2222A</text>
<text x="17.5" y="50.5">33p</text>
<text x="30.2" y="50.5">33p</text>
<text x="44.2" y="51.7">RST</text>
<text x="97.2" y="49.8">GND</text>
<text x="136.6" y="49.8">GND</text>
<text x="221.5" y="51.6">74HC04</text>
<text x="267.3" y="51.7">GND</text>
<text x="14.6" y="55.5">GND</text>
<text x="27.3" y="55.5">GND</text>
<text x="33.6" y="55.5">GND</text>
<text x="50.2" y="57.4">GND</text>
<text x="53.9" y="54.3">CD4060</text>
<text x="224.3" y="56.7">U4C</text>
<text x="134" y="60.6">VCC</text>
<text x="229.2" y="60.6">GND</text>
<text x="268.7" y="60.6">VCC</text>
<text x="136.6" y="69" transform="rotate(-90 136.6 69)">4k7</text>
<text x="138.6" y="68.7" transform="rotate(-90 138.6 68.7)">R6</text>
<text x="271.2" y="69" transform="rotate(-90 271.2 69)">4k7</text>
<text x="273.2" y="69.2" transform="rotate(-90 273.2 69.2)">R14</text>
<text x="31.2" y="73.3">VCC</text>
<text x="42.7" y="75.9">U1A</text>
<text x="76.9" y="73.3">VCC</text>
<text x="88.4" y="75.9">U1B</text>
<text x="123" y="77.1">2k2</text>
<text x="138.6" y="75.2">Q1</text>
<text x="138.9" y="77.1">PN2222A</text>
<text x="165.8" y="73.3">VCC</text>
<text x="177.3" y="75.9">U9A</text>
<text x="211.5" y="73.3">VCC</text>
<text x="222.5" y="75.9">U12A</text>
<text x="257.6" y="77.1">2k2</text>
<text x="273.2" y="75.2">Q5</text>
<text x="273.6" y="77.1">PN2222A</text>
<text x="31.5" y="78.4">Cp0</text>
<text x="31.5" y="80.9">Cp1</text>
<text x="47.4" y="78.4">Q0</text>
<text x="47.4" y="80.9">Q1</text>
<text x="47.4" y="83.4">Q2</text>
<text x="77.2" y="80.9">Cp1</text>
<text x="77.2" y="78.4">Cp0</text>
<text x="93.1" y="83.4">Q2</text>
<text x="93.1" y="80.9">Q1</text>
<text x="93.1" y="78.4">Q0</text>
<text x="123.3" y="79.2">R4</text>
<text x="166.1" y="78.4">Cp0</text>
<text x="166.1" y="80.9">Cp1</text>
<text x="182" y="78.4">Q0</text>
<text x="182" y="80.9">Q1</text>
<text x="182" y="83.4">Q2</text>
<text x="211.8" y="78.4">Cp0</text>
<text x="211.8" y="80.9">Cp1</text>
<text x="227.8" y="78.4">Q0</text>
<text x="227.8" y="80.9">Q1</text>
<text x="227.8" y="83.4">Q2</text>
<text x="257.5" y="79.2">R11</text>
<text x="20.9" y="89.8">GND</text>
<text x="31.5" y="86">Mr</text>
<text x="42" y="88.6">74HC390</text>
<text x="47.4" y="86">Q3</text>
<text x="77.2" y="86">Mr</text>
<text x="87.7" y="88.6">74HC390</text>
<text x="93.1" y="86">Q3</text>
<text x="123" y="87.3">2k2</text>
<text x="123.3" y="89.3">R5</text>
<text x="138.6" y="85.4">Q2</text>
<text x="138.9" y="87.3">PN2222A</text>
<text x="155.5" y="89.8">GND</text>
<text x="166.1" y="86">Mr</text>
<text x="176.6" y="88.6">74HC390</text>
<text x="182" y="86">Q3</text>
<text x="211.8" y="86">Mr</text>
<text x="222.3" y="88.6">74HC390</text>
<text x="227.8" y="86">Q3</text>
<text x="257.5" y="89.3">R12</text>
<text x="257.6" y="87.3">2k2</text>
<text x="273.2" y="85.4">Q6</text>
<text x="273.6" y="87.3">PN2222A</text>
<text x="31.1" y="91.1">GND</text>
<text x="76.8" y="91.1">GND</text>
<text x="165.7" y="91.1">GND</text>
<text x="211.4" y="91.1">GND</text>
<text x="222.1" y="91.8">VCC</text>
<text x="79.3" y="96.1">74HC04</text>
<text x="82" y="101.1">U4A</text>
<text x="133.9" y="96.2">GND</text>
<text x="213.9" y="96.1">74HC04</text>
<text x="216.7" y="101.1">U4B</text>
<text x="268.6" y="96.2">GND</text>
<text x="221.6" y="105.1">GND</text>
<text x="64.2" y="112.7">VCC</text>
<text x="123.9" y="112.7">VCC</text>
<text x="183.6" y="112.7">VCC</text>
<text x="243.3" y="112.7">VCC</text>
<text x="57.3" y="119">U3</text>
<text x="117" y="119">U7</text>
<text x="176.2" y="119">U10</text>
<text x="235.9" y="119">U13</text>
<text x="58.2" y="124.1">D0</text>
<text x="66.7" y="124.4" transform="rotate(-90 66.7 124.4)">VDD</text>
<text x="71.6" y="124.1">Qa</text>
<text x="80.1" y="120.7" transform="rotate(-90 80.1 120.7)">U5</text>
<text x="82" y="120.8" transform="rotate(-90 82 120.8)">7SEGMENT_CC</text>
<text x="83.2" y="124.1">A</text>
<text x="117.9" y="124.1">D0</text>
<text x="126.4" y="124.4" transform="rotate(-90 126.4 124.4)">VDD</text>
<text x="131.2" y="124.1">Qa</text>
<text x="139.8" y="120.7" transform="rotate(-90 139.8 120.7)">U8</text>
<text x="141.7" y="120.8" transform="rotate(-90 141.7 120.8)">7SEGMENT_CC</text>
<text x="142.9" y="124.1">A</text>
<text x="177.5" y="124.1">D0</text>
<text x="186.1" y="124.4" transform="rotate(-90 186.1 124.4)">VDD</text>
<text x="190.9" y="124.1">Qa</text>
<text x="199.4" y="120.6" transform="rotate(-90 199.4 120.6)">U11</text>
<text x="201.3" y="120.8" transform="rotate(-90 201.3 120.8)">7SEGMENT_CC</text>
<text x="202.6" y="124.1">A</text>
<text x="237.2" y="124.1">D0</text>
<text x="245.7" y="124.4" transform="rotate(-90 245.7 124.4)">VDD</text>
<text x="250.6" y="124.1">Qa</text>
<text x="259.1" y="120.6" transform="rotate(-90 259.1 120.6)">U14</text>
<text x="261" y="120.8" transform="rotate(-90 261 120.8)">7SEGMENT_CC</text>
<text x="262.3" y="124.1">A</text>
<text x="58.2" y="129.2">D2</text>
<text x="58.2" y="126.6">D1</text>
<text x="58.2" y="131.7">D3</text>
<text x="71.5" y="126.6">Qb</text>
<text x="71.5" y="131.7">Qd</text>
<text x="71.6" y="129.2">Qc</text>
<text x="83.2" y="131.7">D</text>
<text x="83.2" y="129.2">C</text>
<text x="83.2" y="126.6">B</text>
<text x="117.9" y="129.2">D2</text>
<text x="117.9" y="126.6">D1</text>
<text x="117.9" y="131.7">D3</text>
<text x="131.1" y="126.6">Qb</text>
<text x="131.1" y="131.7">Qd</text>
<text x="131.2" y="129.2">Qc</text>
<text x="142.9" y="131.7">D</text>
<text x="142.9" y="129.2">C</text>
<text x="142.9" y="126.6">B</text>
<text x="177.5" y="129.2">D2</text>
<text x="177.5" y="126.6">D1</text>
<text x="177.5" y="131.7">D3</text>
<text x="190.8" y="126.6">Qb</text>
<text x="190.8" y="131.7">Qd</text>
<text x="190.9" y="129.2">Qc</text>
<text x="202.6" y="131.7">D</text>
<text x="202.6" y="129.2">C</text>
<text x="202.6" y="126.6">B</text>
<text x="237.2" y="129.2">D2</text>
<text x="237.2" y="126.6">D1</text>
<text x="237.2" y="131.7">D3</text>
<text x="250.5" y="126.6">Qb</text>
<text x="250.5" y="131.7">Qd</text>
<text x="250.6" y="129.2">Qc</text>
<text x="262.3" y="131.7">D</text>
<text x="262.3" y="129.2">C</text>
<text x="262.3" y="126.6">B</text>
<text x="46.4" y="133.7">VCC</text>
<text x="58.2" y="134.2">LE</text>
<text x="58.2" y="136.8">BL</text>
<text x="71.6" y="134.2">Qe</text>
<text x="72" y="136.8">Qf</text>
<text x="83.2" y="134.2">E</text>
<text x="83.2" y="136.8">F</text>
<text x="92" y="134.2">CC</text>
<text x="92" y="136.8">CC</text>
<text x="106" y="133.7">VCC</text>
<text x="117.9" y="134.2">LE</text>
<text x="117.9" y="136.8">BL</text>
<text x="131.2" y="134.2">Qe</text>
<text x="131.6" y="136.8">Qf</text>
<text x="142.9" y="134.2">E</text>
<text x="142.9" y="136.8">F</text>
<text x="151.7" y="134.2">CC</text>
<text x="151.7" y="136.8">CC</text>
<text x="165.7" y="133.7">VCC</text>
<text x="177.5" y="134.2">LE</text>
<text x="177.5" y="136.8">BL</text>
<text x="190.9" y="134.2">Qe</text>
<text x="191.3" y="136.8">Qf</text>
<text x="202.6" y="134.2">E</text>
<text x="202.6" y="136.8">F</text>
<text x="211.4" y="134.2">CC</text>
<text x="211.4" y="136.8">CC</text>
<text x="225.4" y="133.7">VCC</text>
<text x="237.2" y="134.2">LE</text>
<text x="237.2" y="136.8">BL</text>
<text x="250.6" y="134.2">Qe</text>
<text x="251" y="136.8">Qf</text>
<text x="262.3" y="134.2">E</text>
<text x="262.3" y="136.8">F</text>
<text x="271.1" y="134.2">CC</text>
<text x="271.1" y="136.8">CC</text>
<text x="51.4" y="143.2">GND</text>
<text x="58.2" y="139.3">PH</text>
<text x="66.7" y="141.5" transform="rotate(-90 66.7 141.5)">VSS</text>
<text x="71.5" y="139.3">Qg</text>
<text x="83.2" y="139.3">G</text>
<text x="99.7" y="142" transform="rotate(-90 99.7 142)">470R</text>
<text x="101.8" y="141.1" transform="rotate(-90 101.8 141.1)">R3</text>
<text x="111.1" y="143.2">GND</text>
<text x="117.9" y="139.3">PH</text>
<text x="126.4" y="141.5" transform="rotate(-90 126.4 141.5)">VSS</text>
<text x="131.1" y="139.3">Qg</text>
<text x="142.9" y="139.3">G</text>
<text x="159.4" y="142" transform="rotate(-90 159.4 142)">470R</text>
<text x="161.5" y="141.1" transform="rotate(-90 161.5 141.1)">R7</text>
<text x="170.8" y="143.2">GND</text>
<text x="177.5" y="139.3">PH</text>
<text x="186.1" y="141.5" transform="rotate(-90 186.1 141.5)">VSS</text>
<text x="190.8" y="139.3">Qg</text>
<text x="202.6" y="139.3">G</text>
<text x="219.1" y="142" transform="rotate(-90 219.1 142)">470R</text>
<text x="221.2" y="141.1" transform="rotate(-90 221.2 141.1)">R8</text>
<text x="230.5" y="143.2">GND</text>
<text x="237.2" y="139.3">PH</text>
<text x="245.7" y="141.5" transform="rotate(-90 245.7 141.5)">VSS</text>
<text x="250.5" y="139.3">Qg</text>
<text x="262.3" y="139.3">G</text>
<text x="278.8" y="142" transform="rotate(-90 278.8 142)">470R</text>
<text x="280.8" y="141.5" transform="rotate(-90 280.8 141.5)">R15</text>
<text x="70.4" y="144.4">4543</text>
<text x="76.8" y="148.3">GND</text>
<text x="83.2" y="144.4">DP</text>
<text x="97.1" y="148.3">GND</text>
<text x="130.1" y="144.4">4543</text>
<text x="142.9" y="144.4">DP</text>
<text x="156.8" y="148.3">GND</text>
<text x="189.8" y="144.4">4543</text>
<text x="202.6" y="144.4">DP</text>
<text x="216.5" y="148.3">GND</text>
<text x="249.5" y="144.4">4543</text>
<text x="255.9" y="148.3">GND</text>
<text x="262.3" y="144.4">DP</text>
<text x="276.2" y="148.3">GND</text>
<text x="64.1" y="150.8">GND</text>
<text x="123.8" y="150.8">GND</text>
<text x="183.5" y="150.8">GND</text>
<text x="243.2" y="150.8">GND</text>
<text x="155.3" y="196.6">GND</text>
<text x="155.6" y="193.4">VCC</text>
<text x="165.6" y="194">PWR_FLAG</text>
<text x="165.6" y="196.5">PWR_FLAG</text>
</g>
<g font-size=".7" fill="#840000">
<text x="86.9" y="131.5" transform="rotate(-90 86.9 131.5)">F</text>
<text x="89.9" y="131.3" transform="rotate(-90 89.9 131.3)">E</text>
<text x="146.6" y="131.5" transform="rotate(-90 146.6 131.5)">F</text>
<text x="149.6" y="131.3" transform="rotate(-90 149.6 131.3)">E</text>
<text x="206.3" y="131.5" transform="rotate(-90 206.3 131.5)">F</text>
<text x="209.3" y="131.3" transform="rotate(-90 209.3 131.3)">E</text>
<text x="266" y="131.5" transform="rotate(-90 266 131.5)">F</text>
<text x="269" y="131.3" transform="rotate(-90 269 131.3)">E</text>
<text x="86.1" y="134.1" transform="rotate(-90 86.1 134.1)">A</text>
<text x="86.9" y="136.4" transform="rotate(-90 86.9 136.4)">B</text>
<text x="87.7" y="133.9" transform="rotate(-90 87.7 133.9)">G</text>
<text x="89.9" y="136.1" transform="rotate(-90 89.9 136.1)">C</text>
<text x="90.7" y="133.6" transform="rotate(-90 90.7 133.6)">D</text>
<text x="91.5" y="137.6" transform="rotate(-90 91.5 137.6)">DP</text>
<text x="145.8" y="134.1" transform="rotate(-90 145.8 134.1)">A</text>
<text x="146.6" y="136.4" transform="rotate(-90 146.6 136.4)">B</text>
<text x="147.3" y="133.9" transform="rotate(-90 147.3 133.9)">G</text>
<text x="149.6" y="136.1" transform="rotate(-90 149.6 136.1)">C</text>
<text x="150.4" y="133.6" transform="rotate(-90 150.4 133.6)">D</text>
<text x="151.2" y="137.6" transform="rotate(-90 151.2 137.6)">DP</text>
<text x="205.5" y="134.1" transform="rotate(-90 205.5 134.1)">A</text>
<text x="206.3" y="136.4" transform="rotate(-90 206.3 136.4)">B</text>
<text x="207" y="133.9" transform="rotate(-90 207 133.9)">G</text>
<text x="209.3" y="136.1" transform="rotate(-90 209.3 136.1)">C</text>
<text x="210.1" y="133.6" transform="rotate(-90 210.1 133.6)">D</text>
<text x="210.8" y="137.6" transform="rotate(-90 210.8 137.6)">DP</text>
<text x="265.2" y="134.1" transform="rotate(-90 265.2 134.1)">A</text>
<text x="266" y="136.4" transform="rotate(-90 266 136.4)">B</text>
<text x="266.7" y="133.9" transform="rotate(-90 266.7 133.9)">G</text>
<text x="269" y="136.1" transform="rotate(-90 269 136.1)">C</text>
<text x="269.8" y="133.6" transform="rotate(-90 269.8 133.6)">D</text>
<text x="270.5" y="137.6" transform="rotate(-90 270.5 137.6)">DP</text>
</g>
</svg>
